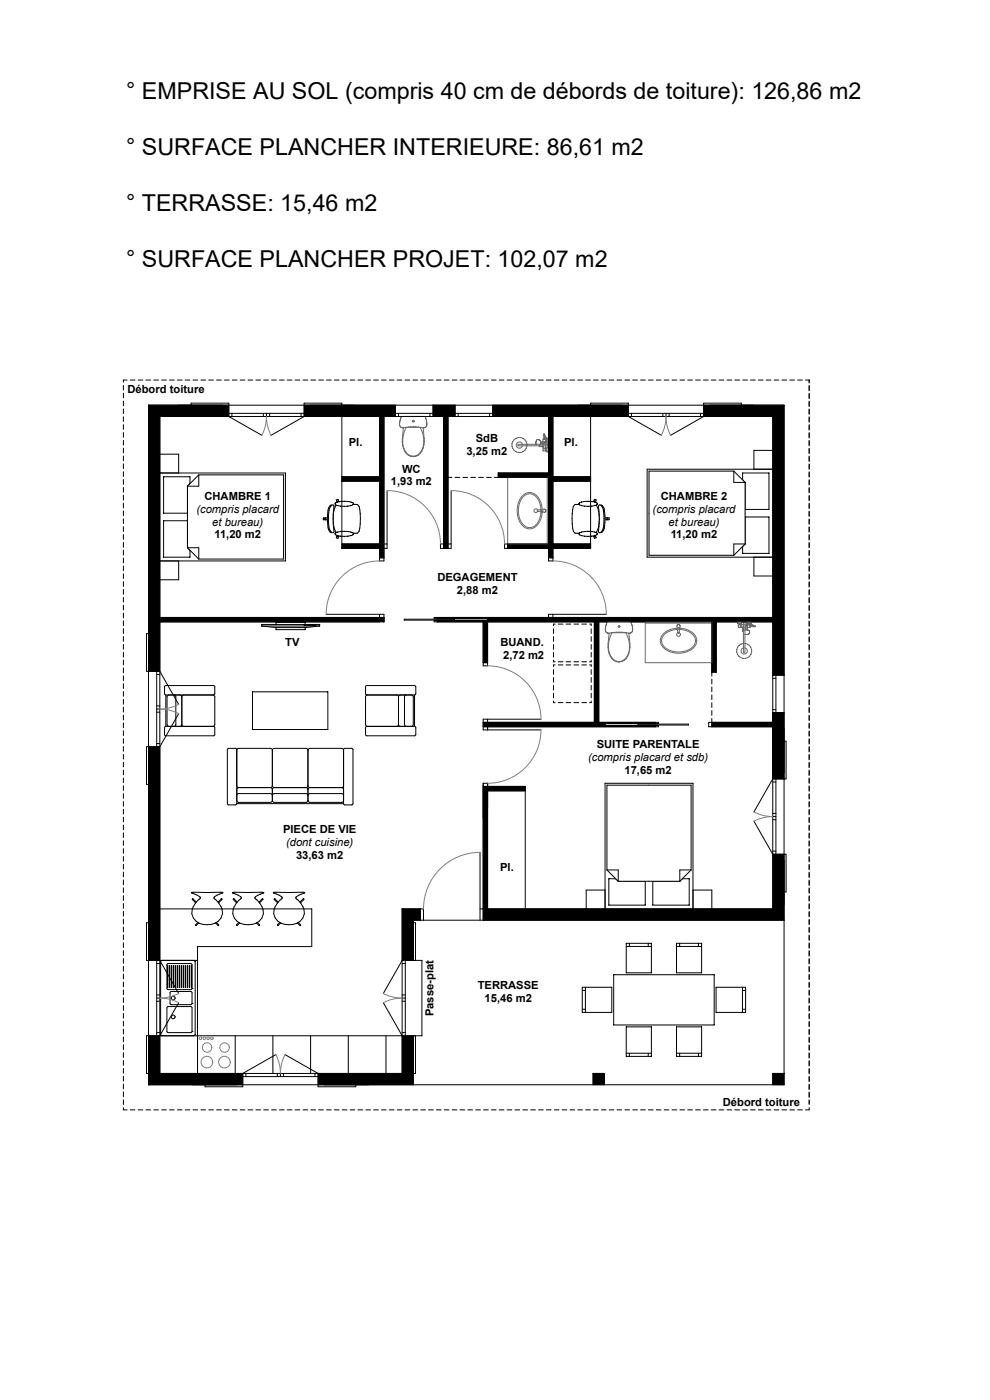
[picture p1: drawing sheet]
<svg xmlns="http://www.w3.org/2000/svg" width="210mm" height="297mm" viewBox="0 0 210 297" stroke-linecap="round" stroke-linejoin="round" font-family="sans-serif">
<g fill="#000">
<path d="M31.5 86h17v2.4h-14.6v54h-2.4z" fill-rule="evenodd"/>
<path d="M64.5 86h19.4v2.4h-19.4z" fill-rule="evenodd"/>
<path d="M91.9 86h4.6v2.4h-4.6z" fill-rule="evenodd"/>
<path d="M104.5 86h28.8v2.4h-28.8z" fill-rule="evenodd"/>
<path d="M80.5 88.4h.9v29.9h-.9v-2h-8l.1-.9h7.9v-13.3h-8v-1h8z" fill-rule="evenodd"/>
<path d="M94.1 88.4h.9v27.9h-.9z" fill-rule="evenodd"/>
<path d="M116.4 88.4h.9v12.7h8v1h-8v13.3h8v.9h-8v2h-.9v-2h-8.7v-.9h8.7v-14.1h-10.7v-1h10.7z" fill-rule="evenodd"/>
<path d="M33.9 131h47.5v.9h-47.5z" fill-rule="evenodd"/>
<path d="M92.8 131h71.1v.9h-12v10.7h-.9v-10.7h-24v21.3h12v.3h-10.7v.4h10.7v.3h-36.5v-1h23.6v-21.3h-22.7v8.7h-.9v-8.7h-9.7v-.2h10.6v-.4h-10.6z" fill-rule="evenodd"/>
<path d="M31.5 158.4h2.4v45.3h-2.4z" fill-rule="evenodd"/>
<path d="M151 153.2h12.9v1h-12.9z" fill-rule="evenodd"/>
<path d="M149.3 86h17v57.2h-2.4v-54.8h-14.6z" fill-rule="evenodd"/>
<path d="M102.5 166.8h8.9v1h-8v25h-.9z" fill-rule="evenodd"/>
<path d="M163.9 151.2h2.4v14h-2.4z" fill-rule="evenodd"/>
<path d="M85.3 192.8h3.9v2.4h-1.5v8.5h-2.4z" fill-rule="evenodd"/>
<path d="M102.5 192.8h61.4v-11.6h2.4v14h-63.8z" fill-rule="evenodd"/>
<path d="M31.5 219.7h2.4v8h17.6v2.4h-20z" fill-rule="evenodd"/>
<path d="M67.5 227.7h17.8v-8h2.4v10.4h-20.2z" fill-rule="evenodd"/>
<path d="M125.8 227.7h2.4v2.4h-2.4z" fill-rule="evenodd"/>
<path d="M163.9 227.7h2.4v2.4h-2.4z" fill-rule="evenodd"/>
</g>
<g fill="none" stroke="#000" stroke-width=".21">
<path d="M31.5 86h17v2.4h-14.6v54h-2.4zM64.5 86h19.4v2.4h-19.4zM80.5 88.4v12.7h-8v1h8v13.3h-7.9l-.1 .9h8v2h.9v-29.9M91.9 86h4.6v2.4h-4.6zM94.1 88.4v27.9h.9v-27.9M104.5 86h28.8v2.4h-28.8zM116.4 88.4v11.9h-10.7v1h10.7v14.1h-8.7v.9h8.7v2h.9v-2h8v-.9h-8v-13.3h8v-1h-8v-12.7M149.3 86h17v57.2h-2.4v-54.8h-14.6zM33.9 131h47.5v.9h-47.5M163.9 131h-71.1v.3h10.6v.4h-10.6v.2h9.7v8.7h.9v-8.7h22.7v21.3h-23.6v1h36.5v-.3h-10.7v-.4h10.7v-.3h-12v-21.3h24v10.7h.9v-10.7h12M31.5 158.4h2.4v45.3h-2.4zM163.9 153.2h-12.9v1h12.9"/>
<path d="M163.9 151.2h2.4v14h-2.4zM85.3 192.8h3.9v2.4h-1.5v8.5h-2.4zM102.5 192.8h61.4v-11.6h2.4v14h-63.8v-28.4h8.9v1h-8v25M31.5 219.7h2.4v8h17.6v2.4h-20zM67.5 227.7h17.8v-8h2.4v10.4h-20.2zM125.8 227.7h2.4v2.4h-2.4zM163.9 227.7h2.4v2.4h-2.4z"/>
</g>
<g fill="#fff">
<path d="M33.9 100.3h26.7v18.7h-26.7z" fill-rule="evenodd"/>
<path d="M33.9 119h4v4h-4z" fill-rule="evenodd"/>
<path d="M33.9 96.3h4v4h-4z" fill-rule="evenodd"/>
</g>
<path d="M33.9 96.3h4v4h-4zM33.9 119h4v4h-4z" fill="none" stroke="#000" stroke-width=".21"/>
<path d="M34.7 101.1h5.6v1.5l-.5 .5v5.8h-5.1z" fill-rule="evenodd" fill="#fff"/>
<path d="M34.7 101.1h5.6v1.5l-.5 .5v5.8h-5.1z" fill="none" stroke="#000" stroke-width=".21"/>
<path d="M34.7 110.5h5.1v5.7l.5 .5v1.5h-5.6z" fill-rule="evenodd" fill="#fff"/>
<path d="M34.7 110.5h5.1v5.7l.5 .5v1.5h-5.6z" fill="none" stroke="#000" stroke-width=".21"/>
<g fill="#fff">
<path d="M39.8 103.1l2.4-2.4h18v9h-20.4z" fill-rule="evenodd"/>
<path d="M39.8 109.7h20.4v8.9h-18l-2.4-2.4z" fill-rule="evenodd"/>
</g>
<path d="M33.9 100.3h26.7v18.7h-26.7zM39.8 103.1v13.1M39.8 116.2h2.4v2.4M39.8 116.2l2.4 2.4M42.2 100.7h18v17.9h-18M42.2 100.7l-2.4 2.4M42.2 100.7v2.4h-2.4" fill="none" stroke="#000" stroke-width=".21"/>
<path d="M107.7 101.3h8.7v14.1h-8.7z" fill-rule="evenodd" fill="#fff"/>
<g fill="none" stroke="#696969" stroke-width=".21">
<path d="M107.7 101.3h8.7v14.1h-8.7zM110.9 105.5a1.91 1.91 0 0 1 1.8-.7 1.91 1.91 0 0 1 1.5 1.3 4.7 4.7 0 0 1-.8 5.5 1.93 1.93 0 0 1-2.9-1 4.9 4.9 0 0 1 .4-5.1zM110.9 105.1a2.2 2.2 0 0 1 3.7 1.1 4.8 4.8 0 0 1-1.2 5.7 2.22 2.22 0 0 1-3.2-1.4 5 5 0 0 1 .7-5.4zM116.1 101.3v14.1"/>
<circle cx="113.7" cy="108.3" r=".4"/>
</g>
<path d="M114 108.2l1.5-.2 .3 .2v.2l-.3 .3-.6-.1-.8-.1z" fill-rule="evenodd" fill="#fff"/>
<path d="M114.8 108.1l.7-.1 .3 .2-.1 .4h-.9M114.8 108.1l-.7 .1-.1 .1 .1 .2 .7 .1M114.8 108.1l-.1 .2 .1 .3M114.8 108.2h.4v.3h-.4z" fill="none" stroke="#696969" stroke-width=".21"/>
<path d="M109.1 93.3a1.6 1.6 0 0 0 .4 2.6 1.6 1.6 0 0 0 2.3-1.3h2.6v.1h.8v1l.6-.1 .2 .1v.2h.4v-.9h-.4v.2h-.3l.1-.6h.4l.2 .3v-1l-.2 .4h-.4v-.3l.6-.1v-.9h-.4v.2l-.5-1.1-.2 .1-.1 1.6h-.5a.53 .53 0 0 0-.7-.5 .53 .53 0 0 0-.3 .8v.2h-1.9a1.6 1.6 0 0 0-1.1-1.4 1.6 1.6 0 0 0-1.6 .4zM115.7 93.6l.2 .2h-.1zM115.5 92.6l.3 .6h-.3z" fill-rule="evenodd" fill="#fff"/>
<g fill="none" stroke="#696969" stroke-width=".21">
<path d="M110.8 94.3a.67 .67 0 0 0-1-.4 .67 .67 0 0 0 0 1.1 .67 .67 0 0 0 1-.4M111.8 94.3a1.6 1.6 0 0 0-2.5-1.2 1.6 1.6 0 0 0 0 2.7 1.6 1.6 0 0 0 2.5-1.2M114.4 94.6v.1h.8M114.5 94.3h.1M114.6 94.2v.1M114.6 94.2a.57 .57 0 0 0-.3-.9 .57 .57 0 0 0-.6 .8v.2M114.6 94.3h.1M114.7 93.8h.5M115 94.1v.2M115 94.6v.1M115.2 94.6v1.1h.5v-.6M115.2 93.8h.3"/>
<path d="M115.3 93.7h.5v.6M115.3 93.7v.1M115.3 94.1v.2M115.3 94.6v.5M115.3 95.1l.1 .2 .1-.2M115.3 92.2v1M115.3 92.2l.2-.1 .5 1.1M115.3 92.2h.1M115.3 92.2l.2 .4M115.5 93.8h.1M115.5 94l-.8 .1h.5v.2M115.5 92.6h.1"/>
<path d="M115.5 92.6v.6M115.5 92.6l.3 .6M115.5 93.8v.1M115.5 94h.1M115.5 93.9h.1M115.5 93.9v.1M115.6 93.9v.1M115.7 93.2h.1M115.7 93.7v-.5h-.5v.6M115.7 93.6h.1M115.7 95.2h.1M115.7 95.6h.1"/>
<path d="M115.8 94.6v.5h-.5M115.8 93.2l.1 .4M115.8 95.3h.2M115.8 95.5h.2M115.8 93.3h.1M115.8 93.3l.1 .4M115.8 93.5h.1M115.9 93.7h.1M115.9 93.7l-.1 .1M116 93.2v.1M116 93.2h.1M116 93.3v-.3h.4v2.9h-.4v-.9h.4"/>
<path d="M116 95.2h-.2v.5h.2M116 93.3h.1M116 93.3l.1 .4M116 93.9l-.2 .1M116 93.9h.4M116 93.9h.1M116.1 93.7l-.1 .1M116.1 93.7h.1M116.2 94.3h-6.3v.3h6.3M116.2 93.9l.2 1"/>
</g>
<path d="M85.8 88.4h3.7l.5 4.6a3.9 3.9 0 0 1-1.3 3.6 2.08 2.08 0 0 1-3.1-1.5l-.3-2.1z" fill-rule="evenodd" fill="#fff"/>
<path d="M85.8 88.4h3.7l.5 4.6a3.9 3.9 0 0 1-1.3 3.6 2.08 2.08 0 0 1-3.1-1.5l-.3-2.1zM86.2 90.7h2.9a4.8 4.8 0 0 1-.4 5.7 1.97 1.97 0 0 1-3-1.2 5.6 5.6 0 0 1 .5-4.5z" fill="none" stroke="#696969" stroke-width=".21"/>
<path d="M85.2 88.4h4.9l.4 .8a1.02 1.02 0 0 1-.6 1.6 12.5 12.5 0 0 0-4.6-.1 1.07 1.07 0 0 1-.4-1.5z" fill-rule="evenodd" fill="#fff"/>
<g fill="none" stroke="#696969" stroke-width=".21">
<path d="M85.2 88.4h4.9l.4 .8a1.02 1.02 0 0 1-.6 1.6 12.5 12.5 0 0 0-4.6-.1 1.07 1.07 0 0 1-.4-1.5z"/>
<circle cx="87.7" cy="89.4" r=".2"/>
</g>
<g fill="#fff">
<path d="M137.3 99.5h26.6v18.7h-26.6z" fill-rule="evenodd"/>
<path d="M159.9 118.2h4v4h-4z" fill-rule="evenodd"/>
<path d="M159.9 95.5h4v4h-4z" fill-rule="evenodd"/>
</g>
<path d="M159.9 95.5h4v4h-4zM159.9 118.2h4v4h-4z" fill="none" stroke="#000" stroke-width=".21"/>
<path d="M157.5 100.3h5.6v7.8h-5v-5.8l-.6-.5z" fill-rule="evenodd" fill="#fff"/>
<path d="M157.5 100.3h5.6v7.8h-5v-5.8l-.6-.5z" fill="none" stroke="#000" stroke-width=".21"/>
<path d="M158.1 109.7h5v7.7h-5.6v-1.5l.6-.5z" fill-rule="evenodd" fill="#fff"/>
<path d="M158.1 109.7h5v7.7h-5.6v-1.5l.6-.5z" fill="none" stroke="#000" stroke-width=".21"/>
<g fill="#fff">
<path d="M137.7 99.9h18l2.4 2.4v6.6h-20.4z" fill-rule="evenodd"/>
<path d="M137.7 108.9h20.4v6.5l-2.4 2.4h-18z" fill-rule="evenodd"/>
</g>
<path d="M137.3 99.5h26.6v18.7h-26.6zM155.7 99.9l2.4 2.4M155.7 99.9v2.4h2.4M155.7 99.9h-18v17.9h18M158.1 102.3v13.1M158.1 115.4h-2.4v2.4M158.1 115.4l-2.4 2.4" fill="none" stroke="#000" stroke-width=".21"/>
<path d="M58 189.4l6.1-.1 .5 .1a3.3 3.3 0 0 0-1.9 1.1l.3 .3a4.1 4.1 0 0 1 1.6 3 3.3 3.3 0 0 1-4.1 2.3 2.65 2.65 0 0 1-2.3-1.7 2.65 2.65 0 0 1 .6-2.8l1.1-1.1a3.6 3.6 0 0 0-1.9-1.1z" fill-rule="evenodd" fill="#fff"/>
<path d="M58 189.4l6.1-.1 .5 .1a3.2 3.2 0 0 0-1.9 1.1l.3 .3a4.1 4.1 0 0 1 1.6 3 3.2 3.2 0 0 1-4.1 2.3 2.65 2.65 0 0 1-2.3-1.7 2.65 2.65 0 0 1 .6-2.8l1.1-1.1a3.6 3.6 0 0 0-1.9-1.1zM59 191.4l-.8-.7 .7 .8M59.4 195.7l-.5 .6 .6-.5M59.4 195.7h.1M63.3 195.7h.1M63.3 195.7l.4 .6-.6-.5M63.6 191.4l.8-.7-.7 .8" fill="none" stroke="#000" stroke-width=".21"/>
<g fill="#fff">
<path d="M71.4 106h.3l.4 1h3.7a1.19 1.19 0 0 1 .5 1.1l.1 2h-7.8v-.2l1.2-.1v-.4h.9a2.7 2.7 0 0 1 .9-2.4z" fill-rule="evenodd"/>
<path d="M68.6 110.1h7.8v1a2.09 2.09 0 0 1-.5 2h-3.8l-.4 1.1-.4-.2 .3-.9a2.7 2.7 0 0 1-.9-2.4h-.9v-.4h-1.2z" fill-rule="evenodd"/>
</g>
<g fill="none" stroke="#000" stroke-width=".21">
<path d="M69.1 109.9a.2 .2 0 0 0-.2 .2 .2 .2 0 0 0 .2 .2M69.1 109.9h-.5v.4h.5M69.1 110.3h.7M69.8 109.8l-.7 .1M70.7 109.4h-.9v1.3h.9M71.5 113.6a.2 .2 0 0 0 .1 .2 .2 .2 0 0 0 .3-.1M71.5 106.6l.1 .4M71.5 113.6l-.2 .4 .4 .2M71.5 106.4v.2M71.5 106.4l.2-.1 .2 .1M71.6 113.1h.1M71.6 107l-.3 .2a6.9 6.9 0 0 0 0 5.7l.3 .2"/>
<path d="M71.6 113.1l-.1 .5M71.6 107h.1M71.6 107h4.2l.4 .4M71.7 105.9l-.4 .2 .2 .5M71.7 105.9v.1M71.7 106l.2 .4M71.7 114.2h.1M71.9 106.4l.2 .6M71.9 113.7l-.2 .5M72.1 113.1l-.2 .6M76.2 107.4v.1M76.2 112.7l-.4 .4h-4.2"/>
<path d="M76.2 112.7h.1M76.2 107.5l.2 1.5M76.4 111.1l-.2 1.6M76.4 109h.1M76.4 111.1h.1M76.4 109v2.1"/>
</g>
<path d="M71.2 106.7a5.3 5.3 0 0 1 3.7 0l.1 .2a4 4 0 0 1-3.8 .2l-.2-.2z" fill-rule="evenodd" fill="#fff"/>
<path d="M71.2 106.7a5.2 5.2 0 0 1 3.7 0l.1 .2a4 4 0 0 1-3.8 .2l-.2-.2z" fill="none" stroke="#000" stroke-width=".21"/>
<path d="M71.2 113a5.2 5.2 0 0 1 3.7 0l.1 .3a4 4 0 0 1-3.8 .2l-.2-.2z" fill-rule="evenodd" fill="#fff"/>
<path d="M71.2 113a5.2 5.2 0 0 1 3.7 0l.1 .3a4 4 0 0 1-3.8 .2l-.2-.2z" fill="none" stroke="#000" stroke-width=".21"/>
<g fill="#fff">
<path d="M70 107.3l.2-.1h.6l-.2 2.9h-1.2l.1-.8a2.83 2.83 0 0 1 .5-2z" fill-rule="evenodd"/>
<path d="M69.4 110.1h1.2l.2 2.6-.1 .3a1.04 1.04 0 0 1-1.1-1.2z" fill-rule="evenodd"/>
</g>
<path d="M70 107.3l.7-.2 .1 .3a20.3 20.3 0 0 0 0 5.5l-.1 .1a1.04 1.04 0 0 1-1.1-1.2l-.1-2.5a2.83 2.83 0 0 1 .5-2zM70.3 107.2a2.41 2.41 0 0 0-.6 2v.4a4.4 4.4 0 0 0 .6 3.3v.1" fill="none" stroke="#000" stroke-width=".21"/>
<g fill="#fff">
<path d="M128.3 166.2h18.7v26.6h-18.7z" fill-rule="evenodd"/>
<path d="M124.3 188.8h4v4h-4z" fill-rule="evenodd"/>
<path d="M147 188.8h4v4h-4z" fill-rule="evenodd"/>
</g>
<path d="M124.3 188.8h4v4h-4zM147 188.8h4v4h-4z" fill="none" stroke="#000" stroke-width=".21"/>
<path d="M138.5 187h5.7l.5-.6h1.5v5.6h-7.7z" fill-rule="evenodd" fill="#fff"/>
<path d="M138.5 187h5.7l.5-.6h1.5v5.6h-7.7z" fill="none" stroke="#000" stroke-width=".21"/>
<path d="M129.1 186.4h1.5l.5 .6h5.8v5h-7.8z" fill-rule="evenodd" fill="#fff"/>
<path d="M129.1 186.4h1.5l.5 .6h5.8v5h-7.8z" fill="none" stroke="#000" stroke-width=".21"/>
<g fill="#fff">
<path d="M137.7 166.6h8.9v18l-2.4 2.4h-6.5z" fill-rule="evenodd"/>
<path d="M128.7 166.6h9v20.4h-6.6l-2.4-2.4z" fill-rule="evenodd"/>
</g>
<path d="M128.3 166.2h18.7v26.6h-18.7zM128.7 184.6v-18h17.9v18M128.7 184.6h2.4v2.4M128.7 184.6l2.4 2.4M131.1 187h13.1M146.6 184.6l-2.4 2.4M146.6 184.6h-2.4v2.4" fill="none" stroke="#000" stroke-width=".21"/>
<path d="M136.9 131.9h14.1v8.7h-14.1z" fill-rule="evenodd" fill="#fff"/>
<g fill="none" stroke="#696969" stroke-width=".21">
<path d="M136.9 131.9h14.1v8.7h-14.1zM136.9 132.2h14.1M140.7 134.4a4.8 4.8 0 0 1 6.8 .5 2.22 2.22 0 0 1-1.4 3.2 4.8 4.8 0 0 1-5.7-1.1 1.96 1.96 0 0 1 .3-2.6zM141.1 134.4a4.7 4.7 0 0 1 6.1 .5 1.93 1.93 0 0 1-1 2.9 4.7 4.7 0 0 1-5.5-.8 1.77 1.77 0 0 1 .4-2.6z"/>
<circle cx="143.9" cy="134.6" r=".4"/>
</g>
<path d="M143.7 132.6l.3-.1 .3 .3-.2 1.4-.2 .1-.2-1z" fill-rule="evenodd" fill="#fff"/>
<path d="M143.7 133.5l-.1-.7 .2-.3 .4 .1v.9M143.7 133.5l.1 .7 .1 .1 .2-.1 .1-.7M143.7 133.5l.2 .1 .3-.1M143.8 133.1h.3v.3h-.3z" fill="none" stroke="#696969" stroke-width=".21"/>
<path d="M156.4 131.9v.4h.2l.1 .2-.1 .6h.9v.8h.2v2.6a1.6 1.6 0 0 0-1.2 2.4 1.6 1.6 0 0 0 2.7 0 1.6 1.6 0 0 0-1.2-2.4v-2a.59 .59 0 0 0 .8 .1 .59 .59 0 0 0 .2-.7l-.5-.3v-.5l1.7-.2-1.1-.6h.2v-.4h-.9l-.1 .6h-.3v-.5l.4-.1h-1.1l.4 .1v.5l-.5 .1-.2-.1 .1-.2h.2v-.4zM158.5 132.4l.2 .2-.2-.1zM159 132.5l.6 .3h-.5z" fill-rule="evenodd" fill="#fff"/>
<g fill="none" stroke="#696969" stroke-width=".21">
<path d="M156.6 132.3v.2h.5v-.2M156.7 132.5v.1M156.7 132.3v.2M157 132.3v.2M157 132.5v.1M157.2 132.8h-.2l.2 .2M157.2 132.6h-.6v.5h1.1M157.3 131.9v.4h-.9v-.4h2.9v.4h-.3M157.3 131.9l1.1 .1M157.5 133.3h.2M157.5 133.1v.8h.2M157.7 137.4a.67 .67 0 0 0-.4 1.1 .67 .67 0 0 0 1.1 0 .67 .67 0 0 0-.4-1.1"/>
<path d="M157.7 136.5a1.6 1.6 0 0 0-1.2 2.4 1.6 1.6 0 0 0 2.7 0 1.6 1.6 0 0 0-1.2-2.4M157.7 132v6.4h.3v-6.4M157.7 132.5h-.5v.5h.5M158 133.8h.1M158 133h.2M158 132.5h.5v.5M158 133.3h.2M158 133.6h.1M158 133.7h.1M158.2 132.8v.8v-.5h-.2M158.2 132.8h.1M158.3 132.7l-.1 .1"/>
<path d="M158.3 132.7h.1M158.4 132.3l-.1 .2M158.4 132.3h.1M158.4 132.2v.1M158.4 131.9v.3M158.4 132.2h.1M158.4 132.7h.1M158.4 132.7l.1 .1M158.5 132.8h.1M158.5 132.8v.8M158.5 133h.1M158.5 133.6l-.5 .1"/>
<path d="M158.5 133.6a.53 .53 0 0 1 .5 .7 .53 .53 0 0 1-.8 .3l-.2-.1M158.5 132.6h.6v.5h-.6M158.6 132.2h-.2M158.6 132.4l-.1 .1M158.6 132.4h.1M158.6 132.4l.4 .1M158.6 132.2l.3 .1M158.6 132.2h.1M158.7 132.5v.1M158.7 132.4v.1M158.9 132.3h.2M159 132.3h.1"/>
<path d="M159 132.5h.1M159 132.5v.1M159 132.5l.7 .3M159.1 132.8h.6M159.1 132.3h.1M159.1 132.9h1M159.1 132.3l1 .5v.1M159.7 132.8l.4 .1M160.1 132.9h.1"/>
</g>
<path d="M129.4 131.9h3.8l.4 4.7a3.9 3.9 0 0 1-1.2 3.5 2.08 2.08 0 0 1-3.2-1.5l-.2-2z" fill-rule="evenodd" fill="#fff"/>
<path d="M129.4 131.9h3.8l.4 4.7a3.9 3.9 0 0 1-1.2 3.5 2.08 2.08 0 0 1-3.2-1.5l-.2-2zM129.8 134.2h3a4.8 4.8 0 0 1-.4 5.8 1.97 1.97 0 0 1-3.1-1.3 5.6 5.6 0 0 1 .5-4.5z" fill="none" stroke="#696969" stroke-width=".21"/>
<path d="M128.8 131.9h5l.3 .9a1.02 1.02 0 0 1-.6 1.5 12.5 12.5 0 0 0-4.6 0 1.07 1.07 0 0 1-.4-1.5z" fill-rule="evenodd" fill="#fff"/>
<g fill="none" stroke="#696969" stroke-width=".21">
<path d="M128.8 131.9h5l.3 .9a1.02 1.02 0 0 1-.6 1.5 12.5 12.5 0 0 0-4.6 0 1.07 1.07 0 0 1-.4-1.5z"/>
<circle cx="131.3" cy="132.9" r=".2"/>
</g>
<path d="M34.2 203.8h7.1v15.9h-7.1z" fill-rule="evenodd" fill="#fff"/>
<g fill="none" stroke="#000" stroke-width=".21">
<path d="M34.2 203.8h7.1v15.9h-7.1zM35.4 213.7l.3-.2h4.8l.2 .2v5.1l-.1 .2-4.9 .1-.3-.2zM35.5 204.4h5l.2 .1v5.2l-.1 .2h-4.9l-.3-.1v-5.1zM35.5 204.9l.1 4.6zM36 204.9v4.6zM36.1 210.5l.2-.2 4.3 .1 .1 .2v2.4l-.2 .1h-4.3l-.1-.2zM36.4 204.9v4.6zM36.8 204.9l.1 4.6zM37.2 204.9l.1 4.6zM37.6 204.9l.1 4.6zM38.1 204.9v4.6zM38.5 204.9l.1 4.6z"/>
<path d="M38.9 204.9l.1 4.6zM39.3 204.9l.1 4.6zM39.8 204.9v4.6zM40.2 204.9v4.6zM40.6 204.9l.1 4.6zM40.7 218.8h.1M40.7 212.9h.1M40.7 209.7h.1"/>
<circle cx="36.7" cy="211.7" r=".4"/>
<circle cx="36.7" cy="215.7" r=".4"/>
</g>
<g fill="#fff">
<path d="M121.9 107.1l3.8-.1 .4-1.1 .3 .2-.2 .9a2.69 2.69 0 0 1 .9 2.4h.9v.4l1.2 .1v.2h-7.9l.1-1.1a2.09 2.09 0 0 1 .5-1.9z" fill-rule="evenodd"/>
<path d="M121.3 110.1h7.9v.2h-1.2v.4h-.9a2.69 2.69 0 0 1-.9 2.4l.2 .9-.3 .2-.4-1.1h-3.7a1.19 1.19 0 0 1-.5-1z" fill-rule="evenodd"/>
</g>
<g fill="none" stroke="#000" stroke-width=".21">
<path d="M121.4 111.1h.1M121.4 109v2.1M121.4 109h.1M121.4 111.1a2.08 2.08 0 0 0 .5 2h4.3M125.7 113.1l.2 .6M125.9 106.4l-.2 .6M126.2 107h.1M126.2 107h-4.2a1.19 1.19 0 0 0-.5 1.1l-.1 .9M126.2 113.1l.1 .5M126.2 107l.3 .2a6.9 6.9 0 0 1 0 5.7l-.3 .2M126.2 113.1h.1M126.3 106.4l-.2-.1-.2 .1"/>
<path d="M126.3 106.4v.2M126.3 113.6l.1 .4-.3 .2-.2-.5M126.3 106.6l-.1 .4M126.3 113.6a.2 .2 0 0 1-.1 .2 .2 .2 0 0 1-.3-.1M126.4 106h-.3l-.2 .4M126.4 106v.1M126.4 106.1l-.1 .5M127.1 109.4h.9v1.3h-.9M128 109.8l.7 .1M128.7 110.3h-.7M128.7 109.9a.2 .2 0 0 1 .2 .2 .2 .2 0 0 1-.2 .2M128.7 109.9h.5"/>
<path d="M128.7 110.3h.5M129.2 109.9v.3M129.2 110.2v.1"/>
</g>
<path d="M122.9 106.7a5.3 5.3 0 0 1 3.7 0l.1 .2a4 4 0 0 1-3.8 .2l-.1-.2z" fill-rule="evenodd" fill="#fff"/>
<path d="M122.9 106.7a5.2 5.2 0 0 1 3.7 0l.1 .2a4 4 0 0 1-3.8 .2l-.1-.2z" fill="none" stroke="#000" stroke-width=".21"/>
<path d="M122.9 113a5.2 5.2 0 0 1 3.7 0l.1 .3a4 4 0 0 1-3.8 .2l-.1-.2z" fill-rule="evenodd" fill="#fff"/>
<path d="M122.9 113a5.2 5.2 0 0 1 3.7 0l.1 .3a4 4 0 0 1-3.8 .2l-.1-.2z" fill="none" stroke="#000" stroke-width=".21"/>
<g fill="#fff">
<path d="M127 107.2l.1-.1a1.04 1.04 0 0 1 1.1 1.2l.1 1.8h-1.2z" fill-rule="evenodd"/>
<path d="M127.1 110.1h1.2v.7a2.52 2.52 0 0 1-.7 2.2h-.5l-.2-.3z" fill-rule="evenodd"/>
</g>
<path d="M127 107.2l.1-.1a1.04 1.04 0 0 1 1.1 1.2l.1 2.5a2.51 2.51 0 0 1-.7 2.2h-.5l-.2-.3a20.4 20.4 0 0 0 .1-5.5zM127.4 107.2a2.41 2.41 0 0 1 .7 2v.4a4.4 4.4 0 0 1-.6 3.3l-.1 .1" fill="none" stroke="#000" stroke-width=".21"/>
<path d="M49.3 189.4l6.1-.1 .5 .1a3.3 3.3 0 0 0-1.8 1.1l.2 .3a4.1 4.1 0 0 1 1.6 3 3.3 3.3 0 0 1-4.1 2.3 2.65 2.65 0 0 1-2.3-1.7 2.65 2.65 0 0 1 .7-2.8l1-1.1a3.6 3.6 0 0 0-1.9-1.1z" fill-rule="evenodd" fill="#fff"/>
<path d="M49.3 189.4l6.1-.1 .5 .1a3.2 3.2 0 0 0-1.8 1.1l.2 .3a4.1 4.1 0 0 1 1.6 3 3.2 3.2 0 0 1-4.1 2.3 2.65 2.65 0 0 1-2.3-1.7 2.65 2.65 0 0 1 .7-2.8l1-1.1a3.6 3.6 0 0 0-1.9-1.1zM50.3 191.4l-.8-.7 .7 .8M50.7 195.7l-.5 .6M50.7 195.7h.1M50.8 195.8l-.6 .5M54.6 195.7h.1M54.6 195.7l.5 .6-.7-.5M54.9 191.4l.8-.7-.6 .8" fill="none" stroke="#000" stroke-width=".21"/>
<path d="M40.6 189.4l6.1-.1 .5 .1a3.3 3.3 0 0 0-1.8 1.1l.2 .3a4.1 4.1 0 0 1 1.6 3 3.3 3.3 0 0 1-4.1 2.3 2.65 2.65 0 0 1-2.3-1.7 2.65 2.65 0 0 1 .7-2.8l1-1.1a3.6 3.6 0 0 0-1.9-1.1z" fill-rule="evenodd" fill="#fff"/>
<path d="M40.6 189.4l6.1-.1 .5 .1a3.2 3.2 0 0 0-1.8 1.1l.2 .3a4.1 4.1 0 0 1 1.6 3 3.2 3.2 0 0 1-4.1 2.3 2.65 2.65 0 0 1-2.3-1.7 2.65 2.65 0 0 1 .7-2.8l1-1.1a3.6 3.6 0 0 0-1.9-1.1zM41.6 191.4l-.8-.7 .7 .8M42 195.7l-.5 .6 .7-.5M42 195.7h.1M45.9 195.7h.1M45.9 195.7l.5 .6-.7-.5M46.2 191.4l.9-.7-.7 .8" fill="none" stroke="#000" stroke-width=".21"/>
<path d="M58.6 132h6.1v1.6h-6.1z" fill-rule="evenodd" fill="#fff"/>
<path d="M58.6 132h6.1v1.6h-6.1z" fill="none" stroke="#000" stroke-width=".21"/>
<path d="M55.5 132.5h12.3v.3l-3.1 .3h-6.1l-3.1-.3z" fill-rule="evenodd" fill="#fff"/>
<path d="M55.5 132.8v-.3h12.3v.3M55.5 132.8l3.1 .3h6.1l3.1-.3M55.5 132.8h12.3M64.5 132.6l.4 .1zM65.1 132.6l.9 .1zM66.2 132.6l.8 .1z" fill="none" stroke="#000" stroke-width=".21"/>
<g fill="#fff">
<path d="M50.3 159l.3-.2h6.8l.3 .2 .1 8.1h-7.6z" fill-rule="evenodd"/>
<path d="M50.2 167.1h7.6v3.4h-7.6z" fill-rule="evenodd"/>
<path d="M57.8 159l.4-.2h6.7l.4 .2v8.1h-7.5z" fill-rule="evenodd"/>
<path d="M57.8 167.1h7.5v3.4h-7.5z" fill-rule="evenodd"/>
<path d="M65.4 159l.3-.2h6.8l.3 .2 .1 8.1h-7.6z" fill-rule="evenodd"/>
<path d="M65.3 167.1h7.6v3.4h-7.6z" fill-rule="evenodd"/>
<path d="M48.3 158.8h1.7l.2 .2v11.5l-.2 .3h-1.5l-.3-.3z" fill-rule="evenodd"/>
<path d="M73 158.8h1.6l.3 .2v11.5l-.3 .3h-1.5l-.2-.3z" fill-rule="evenodd"/>
<path d="M77.7 147.5l6.8-.1v6.7l-6.8-.1-.2-.3v-5.9z" fill-rule="evenodd"/>
<path d="M84.5 147.4h3.4v6.7h-3.4z" fill-rule="evenodd"/>
<path d="M77.6 154.2l10.3-.1 .3 .3v1.4l-.3 .3h-10.1l-.3-.3z" fill-rule="evenodd"/>
<path d="M77.6 145.5l10.3-.1 .3 .3v1.5l-.3 .2h-10.1l-.3-.2z" fill-rule="evenodd"/>
<path d="M38.6 147.4l6.8 .1 .2 .3-.1 6.1-.3 .2h-6.6z" fill-rule="evenodd"/>
<path d="M35.2 147.4h3.4v6.7h-3.4z" fill-rule="evenodd"/>
<path d="M35 145.5l10.3-.1 .3 .3v1.5l-.3 .2h-10.1l-.3-.2z" fill-rule="evenodd"/>
<path d="M35 154.2l10.3-.1 .3 .3v1.4l-.3 .3h-10.1l-.3-.3z" fill-rule="evenodd"/>
<path d="M53.6 146.8h15.9v8h-15.9z" fill-rule="evenodd"/>
</g>
<g fill="none" stroke="#000" stroke-width=".21">
<path d="M34.9 154.2l.3-.1h10.1l.3 .3v1.4l-.3 .3h-10.1l-.3-.3zM35.2 145.4l-.3 .3v1.5l.3 .2M35.2 145.4h10.1l.3 .3v1.5l-.3 .2h-10.1M35.2 147.4v6.7M35.8 147.4l-.4 .4v5.9l.4 .4M36.9 147.4l.4 .4v5.9l-.4 .4M38.2 147.4l.4 .4M38.6 153.7l.4 .4M38.6 153.7l-.4 .4M38.6 147.8v5.9M39 147.4l-.4 .4M45.2 147.4l.4 .4v5.9l-.4 .4"/>
<path d="M48.4 158.8h1.6l.2 .2v11.5l-.2 .3h-1.5l-.3-.3v-11.5zM50.2 159.2l.4-.4h6.8l.4 .4M53.6 146.8h15.9v8h-15.9zM57.8 159.2l.4-.4h6.7l.4 .4M57.8 159.2v7.5M65.3 159.2l.4-.4h6.8l.4 .4M65.3 159.2v7.5M72.9 158.9l.2-.1h1.5l.3 .2v11.5l-.3 .3h-1.5l-.2-.3zM77.7 154.1h10.2l.3 .3v1.4l-.3 .3h-10.1l-.3-.3v-1.4zM77.8 145.4l-.3 .3v1.5l.3 .2h10.1M77.8 145.4h10.1l.3 .3v1.5l-.3 .2M77.9 147.4l-.4 .4v5.9l.4 .4"/>
<path d="M84.1 147.4l.4 .4M84.5 153.7l.4 .4M84.5 153.7l-.4 .4M84.5 147.8v5.9M84.9 147.4l-.4 .4M86.2 147.4l-.4 .4v5.9l.4 .4M87.3 147.4l.4 .4v5.9l-.4 .4M87.9 147.4v6.7M50.2 166.7l.4 .4M50.2 169.8l.4 .4h6.8l.4-.4M50.2 168.8l.4-.4h6.8l.4 .4 .4-.4h6.7l.4 .4 .4-.4h6.8l.4 .4M50.2 170.5h22.7"/>
<path d="M50.6 167.1h6.8M50.6 167.1l-.4 .4M57.4 167.1l.4 .4M57.8 166.7l.4 .4M57.8 169.8l.4 .4h6.7l.4-.4M57.8 166.7l-.4 .4M57.8 167.5v2.3M58.2 167.1h6.7M58.2 167.1l-.4 .4M64.9 167.1l.4 .4M65.3 166.7l.4 .4M65.3 169.8l.4 .4h6.8l.4-.4"/>
<path d="M65.3 166.7l-.4 .4M65.3 167.5v2.3M65.7 167.1h6.8M65.7 167.1l-.4 .4M72.5 167.1l.4 .4M72.9 166.7l-.4 .4"/>
</g>
<path d="M132.8 217.8h5.4v6.3h-5.4z" fill-rule="evenodd" fill="#fff"/>
<path d="M132.8 217.8h5.4v6.3h-5.4z" fill="none" stroke="#000" stroke-width=".21"/>
<path d="M143.5 217.8h5.3v6.3h-5.3z" fill-rule="evenodd" fill="#fff"/>
<path d="M143.5 217.8h5.3v6.3h-5.3z" fill="none" stroke="#000" stroke-width=".21"/>
<path d="M132.8 200.1h5.4v6.3h-5.4z" fill-rule="evenodd" fill="#fff"/>
<path d="M132.8 200.1h5.4v6.3h-5.4z" fill="none" stroke="#000" stroke-width=".21"/>
<path d="M143.5 200.1h5.3v6.3h-5.3z" fill-rule="evenodd" fill="#fff"/>
<path d="M143.5 200.1h5.3v6.3h-5.3z" fill="none" stroke="#000" stroke-width=".21"/>
<path d="M123.5 209.4h6.3v5.4h-6.3z" fill-rule="evenodd" fill="#fff"/>
<path d="M123.5 209.4h6.3v5.4h-6.3z" fill="none" stroke="#000" stroke-width=".21"/>
<path d="M151.9 209.4h6.3v5.4h-6.3z" fill-rule="evenodd" fill="#fff"/>
<path d="M151.9 209.4h6.3v5.4h-6.3z" fill="none" stroke="#000" stroke-width=".21"/>
<path d="M130.2 206.8h21.3v10.6h-21.3z" fill-rule="evenodd" fill="#fff"/>
<g fill="none" stroke="#000" stroke-width=".21">
<path d="M26.2 81.8v1M26.2 83.4v1M26.2 85.1v1M26.2 86.8v1M26.2 88.4v1M26.2 90.1v1M26.2 91.8v.9M26.2 93.4v1M26.2 95.1v1M26.2 96.7v1M26.2 98.4v1M27 80.6h-.8v.5"/>
<path d="M27.6 80.6h1M29.3 80.6h1M31 80.6h1M31.5 86h134.8v144.1h-134.8zM32.6 80.6h1M34.3 80.6h1M36 80.6h1M37.6 80.6h1M39.3 80.6h1M40.5 86v-.5h8v2.9l7 3.9M40.9 80.6h1M42.6 80.6h1"/>
<path d="M44.3 80.6h1M45.9 80.6h1M47.6 80.6h1M48.5 87.7h16M49.2 87.7v.7M49.3 80.6h1M50.9 80.6h1M52.6 80.6h1M54.3 80.6h1M55.9 87.7v.7M55.9 80.6h1M56.5 87.7v.7"/>
<path d="M57.2 87.7v.7M57.6 80.6h1M59.3 80.6h1M60.9 80.6h1M62.6 80.6h1M63.9 87.7v.7M64.3 80.6h1M65.9 80.6h1M67.6 80.6h1M69.3 80.6h1M70.9 80.6h1M72.5 86v-.5h-8v2.9l-7 3.9"/>
<path d="M72.5 88.4v27.9h8v2.7h.9v-30.6M72.6 80.6h1M74.3 80.6h1M75.9 80.6h1M77.6 80.6h1M79.3 80.6h1M80.5 88.4v12.7h-8M80.9 80.6h1M82.6 80.6h1M83.9 87.7h8M83.9 86v2.4M84.3 80.6h1"/>
<path d="M84.5 87.7v.7M85.9 80.6h1M87.6 80.6h1M89.3 80.6h.9M90.9 80.6h1M91.2 87.7v.7M91.9 85.9v2.5M92.6 80.6h1M94.1 88.4v27.9M94.2 80.6h1M95 88.4v27.9M95.9 80.6h1"/>
<path d="M96.5 87.7h8M96.5 86v2.4M97.2 87.7v.7M97.6 80.6h1M99.2 80.6h1M100.9 80.6h1M102.6 80.6h1M103.9 87.7v.7M104.2 80.6h1M104.5 86v2.4M105.9 80.6h1M107.6 80.6h1"/>
<path d="M109.2 80.6h1M110.9 80.6h1M112.6 80.6h1M114.2 80.6h1M115.9 80.6h1M116.4 88.4v11.9h-10.7v1M117.3 88.4v12.7h8M117.6 80.6h1M119.2 80.6h1M120.9 80.6h1M122.6 80.6h1M124.2 80.6h1"/>
<path d="M125.3 88.4v27.9h-8v2.7h-.9v-2.7h-9.4v-.9h9.4v-14.1h-11.5M125.3 86v-.5h8v2.9l7 3.9M125.9 80.6h1M127.6 80.6h1M129.2 80.6h1M130.9 80.6h1M132.6 80.6h1M133.3 87.7h16M133.9 87.7v.7M134.2 80.6h1M135.9 80.6h1M137.6 80.6h1"/>
<path d="M139.2 80.6h1M140.6 87.7v.7M140.9 80.6h1M141.3 87.7v.7M141.9 87.7v.7M142.5 80.6h1M144.2 80.6h1M145.9 80.6h1M147.5 80.6h1M148.6 87.7v.7M149.2 80.6h1M150.9 80.6h1"/>
<path d="M152.5 80.6h1M154.2 80.6h1M155.9 80.6h1M157.3 86v-.5h-8v2.9l-7.1 3.9M157.5 80.6h1M159.2 80.6h1M160.9 80.6h1M162.5 80.6h1M164.2 80.6h1M165.9 80.6h1M167.5 80.6h1M169.2 80.6h1"/>
<path d="M170.9 80.6h.7v.7M171.6 81.8v1.1M171.6 83.4v1.2M171.6 85.1v1.2M171.6 86.8v1.1M171.6 88.4v1.2M171.6 90.1v1.2M171.6 91.8v1.1M171.6 93.4v1.2M171.6 95.1v1.1M171.6 96.7v1.2M171.6 98.4v1.2"/>
<path d="M26.2 100.1v1M26.2 101.7v1M26.2 103.4v1M26.2 105.1v1M26.2 106.7v1M26.2 108.4v1M26.2 110.1v1M26.2 111.7v1M26.2 113.4v1M26.2 115.1v1M26.2 116.7v1M26.2 118.4v1"/>
<path d="M72.5 102.1h8v13.3h-7.9M80.5 118.3h.9M81.4 115.4h.7M82.1 104.1v12.2h-.7M95 101.3h.9M95 115.4h.7M95.7 104.1v12.2h-2.3v-.9h.7M96.5 101.3h1M98.2 101.3h1M99.9 101.3h1M101.5 101.3h1M103.2 101.3h1"/>
<path d="M107.7 115.4v.9M116.4 118.3h.9M125.3 102.1h-8v13.3h8M171.6 100.1v1.1M171.6 101.7v1.2M171.6 103.4v1.2M171.6 105.1v1.1M171.6 106.7v1.2M171.6 108.4v1.2M171.6 110.1v1.1M171.6 111.7v1.2M171.6 113.4v1.2"/>
<path d="M171.6 115.1v1.1M171.6 116.7v1.2M171.6 118.4v1.2M26.2 120.1v1M26.2 121.7v1M26.2 123.4v1M26.2 125.1v1M26.2 126.7v1M26.2 128.4v1M26.2 130.1v1M26.2 131.7v1M26.2 133.4v1"/>
<path d="M26.2 135.1v1M26.2 136.7v1M26.2 138.4v1M31.5 134.4h-.4v8h2.8l4 7M33.9 131h47.5M33.9 131.9h46.6M69.2 130.3h12.2v1.6M80.5 130.3v.7M85.8 131.4h10.6v.2h-10.6zM92.8 131v.3M92.8 131.7v.2M117.3 130.3v.7"/>
<path d="M117.4 133.4v1M117.4 135.1v1M117.4 136.7v1M117.4 138.4v1M117.8 132.4h-.4v.3M118.4 132.4h1M120.1 132.4h1M121.7 132.4h1M123.4 132.4h1M125.1 132.4h.3v.3M125.4 133.4v1M125.4 135.1v1"/>
<path d="M125.4 136.7v1M125.4 138.4v1M128.6 130.3h-12.2v.7M163.9 131h-71.8v.3h11.3v.4h-11.3v.2h10.4v9.4h.9v-9.4h22.7v21.3h-23.6M163.9 131.9h-12v10.7h-.9M171.6 120.1v1.1M171.6 121.7v1.2M171.6 123.4v1.2M171.6 125.1v1.1M171.6 126.7v1.2M171.6 128.4v1.2M171.6 130.1v1.1"/>
<path d="M171.6 131.7v1.2M171.6 133.4v1.2M171.6 135.1v1.1M171.6 136.7v1.2M171.6 138.4v1.2M26.2 140.1v1M26.2 141.7v1M26.2 143.4v1M26.2 145v1M26.2 146.7v1M26.2 148.4v1M26.2 150v1"/>
<path d="M26.2 151.7v1M26.2 153.4v1M26.2 155v1M26.2 156.7v1M26.2 158.4v1M33.2 142.4v16M33.2 143.1h.7M33.2 157.7h.7M33.2 150.4h.7M33.2 151.1h.7M33.2 149.8h.7M37.9 151.4l-4 7h-2.8v8h.4"/>
<path d="M102.5 140.6h.9M103.4 152.6v.6M103.4 154.2v.6M114.8 152.6h-12.3v2.2h12.3M117.4 140v.4h.4M117.4 142.1v1M117.4 143.7v1M117.4 145.4v1M117.4 147.1v1M117.4 148.7v.4h.4M117.8 141.1h-.4v.3M118.4 141.1h1"/>
<path d="M118.4 140.4h1M118.4 149.1h1M120.1 140.4h1M120.1 149.1h1M120.1 141.1h1M121.7 141.1h1M121.7 140.4h1M121.7 149.1h1M123.4 140.4h1M123.4 149.1h1M123.4 141.1h1M125.1 141.1h.3v.3"/>
<path d="M125.4 140v.4h-.3M125.4 142.1v1M125.4 143.7v1M125.4 145.4v1M125.4 147.1v1M125.4 148.7v.4h-.3M135.4 153.6h10.6v.2h-10.6zM139 153.2v.3M139 153.9v.3M151 143.4v-11.5h-24v21.3h12.7v.3h-11.4v.4h11.4v.3h-37.2M151 144.1v1M151 145.7v1"/>
<path d="M151 147.4v1M151 149.1v1M151 150.7v1M151 152.4v1.8M163.9 153.2h-13.6v1h13.6M163.9 143.2h2.4M163.9 151.2h2.4M163.9 143.9h.7M163.9 150.6h.7M164.6 143.2v8M166.3 157.2h.4v8h-2.8l-4 7.1M171.6 140.1v1.1"/>
<path d="M171.6 141.7v1.2M171.6 143.4v1.1M171.6 145v1.2M171.6 146.7v1.2M171.6 148.4v1.1M171.6 150v1.2M171.6 151.7v1.2M171.6 153.4v1.1M171.6 155v1.2M171.6 156.7v1.2M171.6 158.4v1.1M26.2 160v1"/>
<path d="M26.2 161.7v1M26.2 163.4v1M26.2 165v1M26.2 166.7v1M26.2 168.4v1M26.2 170v1M26.2 171.7v1M26.2 173.4v1M26.2 175v1M26.2 176.7v1M26.2 178.4v1M102.5 166.8h8.9v26"/>
<path d="M103.4 166.8v-.6h-.9v29M111.4 167.8h-8v25M159.9 174.2l4 7h2.8v8h-.4M163.9 165.9h.7M163.9 173.2h.7M163.9 173.9h.7M163.9 172.6h.7M164.6 165.2v16M171.6 160v1.2M171.6 161.7v1.2M171.6 163.4v1.1M171.6 165v1.2"/>
<path d="M171.6 166.7v1.2M171.6 168.4v1.1M171.6 170v1.2M171.6 171.7v1.2M171.6 173.4v1.1M171.6 175v1.2M171.6 176.7v1.2M171.6 178.4v1.1M26.2 180v1M26.2 181.7v1M26.2 183.4v1M26.2 185v1"/>
<path d="M26.2 186.7v1M26.2 188.4v1M26.2 190v1M26.2 191.7v1M26.2 193.3v1M26.2 195v1M26.2 196.7v1M26.2 198.3v1M31.5 195.7h-.4v8h10.8M33.9 192.8h32.2v8h-24.2v26.9M87.7 195.7h.4v8M89.2 192.8v2.4"/>
<path d="M101.8 180.8v14.4M101.8 192.8h62.1v-104.4h-130v139.3h51.4v-34.9h4.5v2.4M163.9 180.6h.7M166.3 195.2h-78.6v8.5M171.6 180v1.2M171.6 181.7v1.2M171.6 183.4v1.1M171.6 185v1.2M171.6 186.7v1.2M171.6 188.4v1.1M171.6 190v1.2M171.6 191.7v1.1"/>
<path d="M171.6 193.3v1.2M171.6 195v1.2M171.6 196.7v1.1M171.6 198.3v1.2M26.2 200v1M26.2 201.7v1M26.2 203.3v1M26.2 205v1M26.2 206.7v1M26.2 208.3v1M26.2 210v1M26.2 211.7v1"/>
<path d="M26.2 213.3v1M26.2 215v1M26.2 216.7v1M26.2 218.3v1M26.2 220v1M33.2 203.7v16M33.2 204.4h.7M33.2 219.1h.7M33.2 211.7h.7M33.2 212.4h.7M33.2 211.1h.7M33.9 203.7l4 7.1"/>
<path d="M37.9 212.7l-4 7M49.9 219.7v8M57.9 219.7v8M65.9 219.7v8M73.9 219.7v8M81.3 212.7l4 7M81.9 219.7v8M85.3 204.4h.7M85.3 219.1h.7M85.3 211.7h.7M85.3 212.4h.7M85.3 211.1h.7"/>
<path d="M86 203.7v16M87.7 219.7v10.4M88.1 219.7v8h-.4M89.5 203.7v16M89.6 219.7h-58.5v8h.4M89.6 203.7h-4.3l-4 7.1M123.5 210.1h.7M123.5 214.1h.7M124.2 209.4v5.4M130.2 206.8h21.3v10.6h-21.3zM132.8 200.8h5.4M133.5 200.1v.7"/>
<path d="M137.5 200.1v.7M143.5 200.8h5.3M144.2 200.1v.7M148.2 200.1v.7M157.5 210.1h.7M157.5 214.1h.7M157.5 209.4v5.4M171.6 200v1.2M171.6 201.7v1.1M171.6 203.3v1.2M171.6 205v1.2M171.6 206.7v1.1"/>
<path d="M171.6 208.3v1.2M171.6 210v1.2M171.6 211.7v1.1M171.6 213.3v1.2M171.6 215v1.2M171.6 216.7v1.1M171.6 218.3v1.2M171.6 220v1.2M26.2 221.7v1M26.2 223.3v1M26.2 225v1M26.2 226.7v1"/>
<path d="M26.2 228.3v1M26.2 230v1M26.2 231.7v1M26.2 233.3v1M26.2 235v.5h.8M27.6 235.5h1M29.3 235.5h1M31 235.5h1M32.6 235.5h1M34.3 235.5h1M36 235.5h1M37.6 235.5h1"/>
<path d="M39.3 235.5h1M40.9 235.5h1M42.6 235.5h1M44.3 235.5h1M45.9 235.5h1M47.6 235.5h1M49.3 235.5h1M50.9 235.5h1M51.5 228.4h16M52.2 227.7v.7M52.6 235.5h1M54.3 235.5h1"/>
<path d="M55.9 235.5h1M57.6 235.5h1M58.5 223.7l-7 4v2.9h-8v-.5M58.8 227.7v.7M59.3 235.5h1M59.5 227.7v.7M60.2 227.7v.7M60.5 223.7l7 4v2.9h8v-.5M60.9 235.5h1M62.6 235.5h1M64.3 235.5h1M65.9 235.5h1"/>
<path d="M66.8 227.7v.7M67.6 235.5h1M69.3 235.5h1M70.9 235.5h1M72.6 235.5h1M74.3 235.5h1M75.9 235.5h1M77.6 235.5h1M79.3 235.5h1M80.9 235.5h1M82.6 235.5h1M84.3 235.5h1"/>
<path d="M85.9 235.5h1M87.6 235.5h1M89.3 235.5h.9M90.9 235.5h1M92.6 235.5h1M94.2 235.5h1M95.9 235.5h1M97.6 235.5h1M99.2 235.5h1M100.9 235.5h1M102.6 235.5h1M104.2 235.5h1"/>
<path d="M105.9 235.5h1M107.6 235.5h1M109.2 235.5h1M110.9 235.5h1M112.6 235.5h1M114.2 235.5h1M115.9 235.5h1M117.6 235.5h1M119.2 235.5h1M120.9 235.5h1M122.6 235.5h1M124.2 235.5h1"/>
<path d="M125.8 230.1v-2.4h2.4v2.4M125.9 235.5h1M127.6 235.5h1M129.2 235.5h1M130.9 235.5h1M132.6 235.5h1M132.8 223.4h5.4M133.5 223.4v.7M134.2 235.5h1M135.9 235.5h1M137.5 223.4v.7M137.6 235.5h1"/>
<path d="M139.2 235.5h1M140.9 235.5h1M142.5 235.5h1M143.5 223.4h5.3M144.2 223.4v.7M144.2 235.5h1M145.9 235.5h1M147.5 235.5h1M148.2 223.4v.7M149.2 235.5h1M150.9 235.5h1M152.5 235.5h1"/>
<path d="M154.2 235.5h1M155.9 235.5h1M157.5 235.5h1M159.2 235.5h1M160.9 235.5h1M162.5 235.5h1M164.2 235.5h1M165.9 235.5h1M166.3 227.7h-2.4v2.4M167.5 235.5h1M169.2 235.5h1M171.6 221.7v1.1"/>
<path d="M171.6 223.3v1.2M171.6 225v1.2M171.6 226.7v1.1M171.6 228.3v1.2M171.6 230v1.2M171.6 231.7v1.1M171.6 233.3v1M171.6 235v.5h-.7"/>
</g>
<g fill="none" stroke="#7f7f7f" stroke-width=".21">
<path d="M55.5 92.3l.7-1.6 .3-2.3 .2 1.7 .8 2.2M140.3 92.3l.6-1.6 .4-2.3 .1 1.7 .8 2.2M80.5 119a11.3 11.3 0 0 0-11.3 11.3M82.1 104.1a11.3 11.3 0 0 1 11.3 11.3M95.7 104.1a11.3 11.3 0 0 1 11.3 11.3M117.3 119a11.3 11.3 0 0 1 11.3 11.3M37.9 149.4l-1.7 .7-2.3 .3 1.8 .2 2.2 .8M103.4 141.3a11.3 11.3 0 0 1 11.4 11.3M114.8 154.8a11.3 11.3 0 0 1-11.4 11.4M159.9 172.3l1.7 .6 2.3 .3-1.7 .2-2.3 .8M101.8 180.8a12 12 0 0 0-12 12M37.9 210.8l-1.7 .6-2.3 .3 1.8 .2 2.2 .8"/>
<path d="M81.3 210.8l2.2 .8 1.8 .1-2.3 .4-1.7 .6M58.5 223.7l.8 2.3 .2 1.7 .3-2.3 .7-1.7"/>
<circle cx="42.5" cy="220.3" r=".28"/>
<circle cx="43.3" cy="220.3" r=".28"/>
<circle cx="43.9" cy="225.3" r="1.23"/>
<circle cx="43.9" cy="222.2" r="1"/>
<circle cx="44.1" cy="220.3" r=".28"/>
<circle cx="45" cy="220.3" r=".28"/>
<circle cx="47.6" cy="225.3" r="1.23"/>
<circle cx="47.6" cy="222.2" r="1"/>
</g>
<g font-size="4.9">
<text x="26.7" y="21">° EMPRISE AU SOL (compris 40 cm de débords de toiture): 126,86 m2</text>
<text x="26.7" y="32.9">° SURFACE PLANCHER INTERIEURE: 86,61 m2</text>
<text x="26.7" y="44.7">° TERRASSE: 15,46 m2</text>
<text x="26.7" y="56.6">° SURFACE PLANCHER PROJET: 102,07 m2</text>
</g>
<g font-size="2.4">
<text x="27" y="83.4">Débord toiture</text>
<text x="74" y="94.7">Pl.</text>
<text x="100.9" y="93.8">SdB</text>
<text x="119.7" y="94.7">Pl.</text>
<text x="85.3" y="100.2">WC</text>
<text x="98.9" y="96.5">3,25 m2</text>
<text x="43.4" y="106.1">CHAMBRE 1</text>
<text x="82.9" y="103">1,93 m2</text>
<text x="140.2" y="106.1">CHAMBRE 2</text>
<text x="41.7" y="108.8">(compris placard</text>
<text x="45" y="111.5">et bureau)</text>
<text x="138.4" y="108.8">(compris placard</text>
<text x="141.8" y="111.5">et bureau)</text>
<text x="45.5" y="114.2">11,20 m2</text>
<text x="142.3" y="114.2">11,20 m2</text>
<text x="92.8" y="123.3">DEGAGEMENT</text>
<text x="96.9" y="126">2,88 m2</text>
<text x="60.5" y="137.1">TV</text>
<text x="106.1" y="137.1">BUAND.</text>
<text x="106.7" y="139.8">2,72 m2</text>
<text x="124.7" y="161.5">(compris placard et sdb)</text>
<text x="126.6" y="158.8">SUITE PARENTALE</text>
<text x="132.5" y="164.2">17,65 m2</text>
<text x="60" y="176.7">PIECE DE VIE</text>
<text x="60.7" y="179.4">(dont cuisine)</text>
<text x="62.8" y="182.1">33,63 m2</text>
<text x="106.1" y="184.8">Pl.</text>
<text x="101.3" y="209.8">TERRASSE</text>
<text x="92" y="215.6" transform="rotate(-90 92 215.6)">Passe-plat</text>
<text x="102.8" y="212.5">15,46 m2</text>
<text x="153.3" y="234.6">Débord toiture</text>
</g>
</svg>
